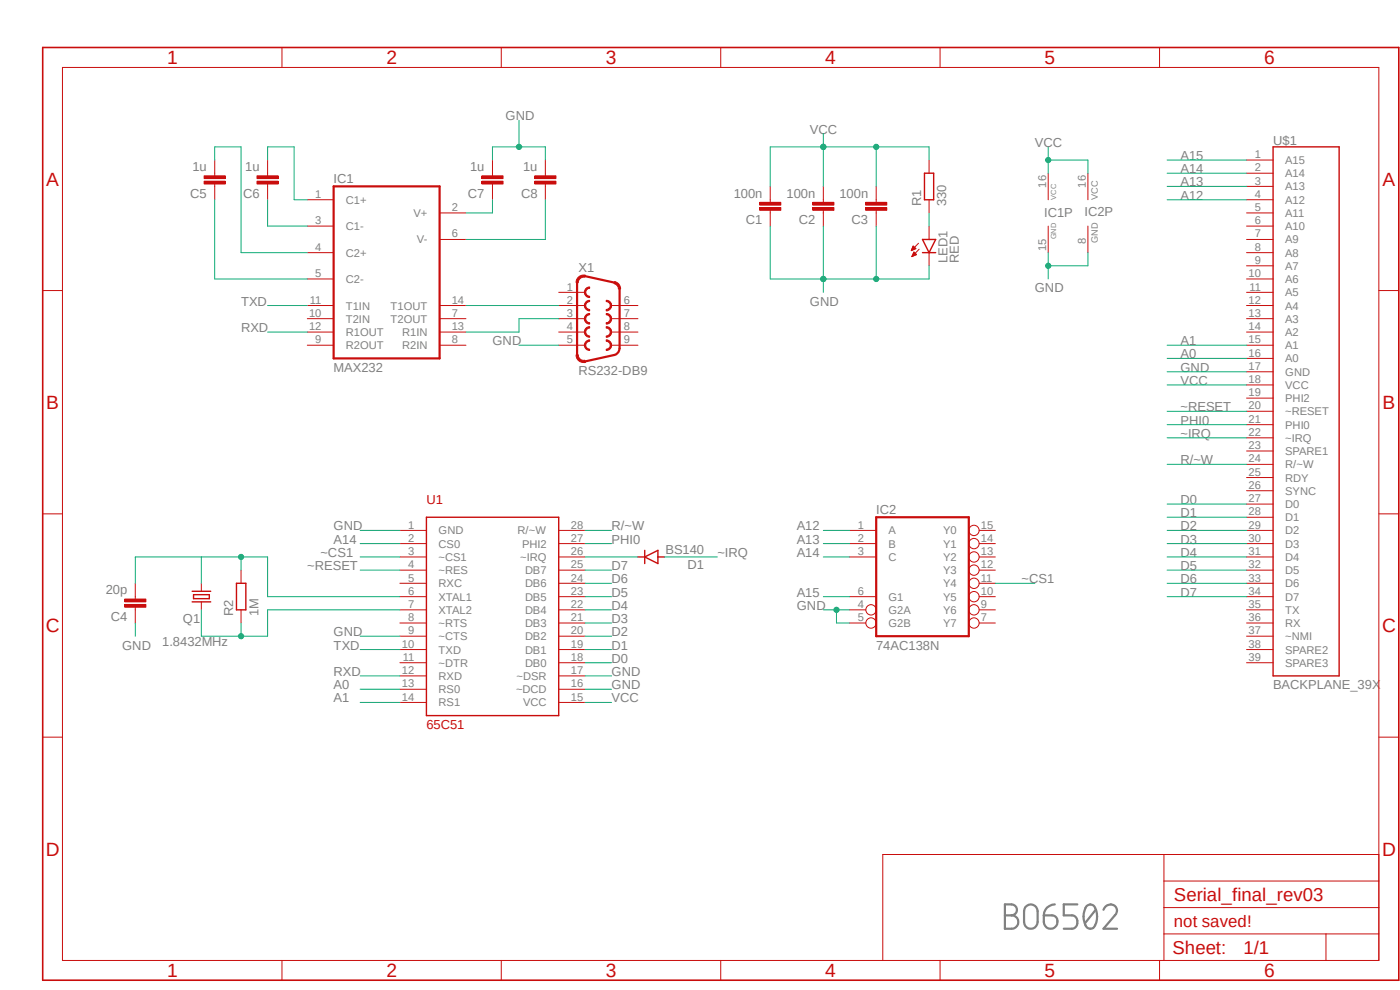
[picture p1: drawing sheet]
<svg xmlns="http://www.w3.org/2000/svg" width="297mm" height="210mm" viewBox="0 0 297 210" stroke-linecap="round" stroke-linejoin="round" font-family="sans-serif">
<path d="M8.4 9.7l288.7 198.9M297.1 9.8l-288.7 198.8" fill="none" stroke="#fff" stroke-width=".21"/>
<path d="M213.2 191.9h1.4a1.16 1.16 0 0 1 1.1 1.1 1.16 1.16 0 0 1-1.1 1.2 1.42 1.42 0 0 1 1.4 1.4 1.42 1.42 0 0 1-1.4 1.4h-1.4zM213.2 194.2h1.4M217.5 192.4a1.46 1.46 0 0 1 1.6-.5 1.46 1.46 0 0 1 1 1.4v2.3a1.44 1.44 0 0 1-1.4 1.4 1.44 1.44 0 0 1-1.4-1.4v-2.3zM221.4 194.2h1.8a1.44 1.44 0 0 1 1.1 1.6 1.44 1.44 0 0 1-1.5 1.2 1.44 1.44 0 0 1-1.4-1.4zM223.8 191.9a2.31 2.31 0 0 0-2.4 2.3M228.6 191.9h-2.9v2.3h1.7a1.44 1.44 0 0 1 1.2 1.4 1.44 1.44 0 0 1-1.2 1.4h-1.7M230.5 192.3a1.23 1.23 0 0 1 1.3-.3 1.23 1.23 0 0 1 .8 1.2 4.1 4.1 0 0 1-.7 3.6 1.24 1.24 0 0 1-1.8-1.1 4.1 4.1 0 0 1 .4-3.4zM232.5 193l-2.3 2.9M234.1 193a1.4 1.4 0 0 1 2-1 1.4 1.4 0 0 1 .4 2.2l-2.4 2.8h2.9" fill="none" stroke="#808080" stroke-width=".47"/>
<g fill="none" stroke="#c90d0c" stroke-width=".21">
<path d="M13.3 14.3h279.2v189.5h-279.2zM59.8 10.1v4.2M106.3 10.1v4.2M152.9 10.1v4.2M199.4 10.1v4.2M246 10.1v4.2M197.1 34v2.7M264.5 34h5.6M264.5 36.7h5.6M264.5 39.5h5.6M174.7 42.4v.5M174.7 44.6v.6"/>
<path d="M193.3 53.1h.1M193.4 53h.3M193.4 52.9h.5M193.5 52.8h.7M193.5 54.4h.1M193.5 52.7h.7M193.5 54.3h.3M193.5 52.6h.6M193.6 52.5h.5M193.6 54.1h.5M193.6 52.4h.3M193.6 54.1h.7"/>
<path d="M193.7 53.9h.7M193.7 52.2l.6 .5-1 .5zM193.7 52.3h.1M193.7 53.8h.6M193.8 53.8h.4M193.8 53.6h.3M193.8 53.6h.2M193.9 53.5l.5 .5-.9 .4zM194.9 51.6l-1.6 1.6M195 52.9l-1.5 1.5M197.1 42.4v2.8M197.1 48v2.8"/>
<path d="M197.1 53.6v2.8M264.5 42.4h5.6M264.5 45.2h5.6M264.5 48h5.6M264.5 50.8h5.6M264.5 53.6h5.6M264.5 56.4h5.6M264.5 59.2h5.6M9.1 61.6h4.2M264.5 62h5.6M264.5 64.8h5.6M264.5 67.6h5.6"/>
<path d="M264.5 70.4h5.6M264.5 73.2h5.6M264.5 76h5.6M264.5 78.9h5.6M292.5 61.6h4.3M264.5 81.7h5.6M264.5 84.5h5.6M264.5 87.2h5.6M264.5 90.1h5.6M264.5 92.9h5.6M264.5 95.7h5.6M264.5 98.5h5.6"/>
<path d="M9.1 109h4.2M264.5 101.3h5.6M264.5 104.1h5.6M264.5 106.9h5.6M264.5 109.7h5.6M264.5 112.5h5.6M264.5 115.3h5.6M264.5 118.2h5.6M292.5 109h4.3M264.5 120.9h5.6M264.5 123.7h5.6M264.5 126.6h5.6"/>
<path d="M264.5 129.4h5.6M264.5 132.2h5.6M264.5 135h5.6M264.5 137.8h5.6M9.1 156.4h4.2M264.5 140.6h5.6M292.5 156.4h4.3M246.9 198.1h45.6M246.9 181.3v22.5M246.9 192.5h45.6M246.9 186.9h45.6M281.3 198.1v5.7"/>
<path d="M292.5 181.3h-105.2v22.5M59.8 203.8v4.1M106.3 203.8v4.1M152.9 203.8v4.1M199.4 203.8v4.1M246 203.8v4.1"/>
</g>
<path d="M9.1 10.1h287.7v197.8h-287.7z" fill="none" stroke="#c90d0c" stroke-width=".34"/>
<path d="M196.1 36.7h2v5.7h-2zM270.1 31.2h14v112.2h-14zM195.7 50.8h2.8l-1.4 2.8zM195.7 53.6h2.8" fill="none" stroke="#c90d0c" stroke-width=".3"/>
<path d="M172.4 42.9h4.5v.6h-4.5z" fill-rule="evenodd" fill="#c90d0c"/>
<path d="M172.4 42.9h4.5v.6h-4.5z" fill="none" stroke="#c90d0c" stroke-width=".21"/>
<path d="M172.4 44h4.5v.6h-4.5z" fill-rule="evenodd" fill="#c90d0c"/>
<path d="M174.7 39.5v2.9M163.4 42.4v.5M163.4 44.6v.6M172.4 44h4.5v.6h-4.5zM174.7 45.2v2.8" fill="none" stroke="#c90d0c" stroke-width=".21"/>
<path d="M161.2 42.9h4.5v.6h-4.5z" fill-rule="evenodd" fill="#c90d0c"/>
<path d="M161.2 42.9h4.5v.6h-4.5z" fill="none" stroke="#c90d0c" stroke-width=".21"/>
<path d="M161.2 44h4.5v.6h-4.5z" fill-rule="evenodd" fill="#c90d0c"/>
<g fill="none" stroke="#c90d0c" stroke-width=".21">
<path d="M163.4 39.5v2.9M222.4 36.7v5.7M65.2 42.4h5.6M65.2 48h5.6M65.2 53.6h5.6M65.2 59.2h5.6M93.3 45.2h5.5M93.3 50.8h5.5M161.2 44h4.5v.6h-4.5zM163.4 45.2v2.8M222.4 48v5.6M65.2 64.8h5.6"/>
<path d="M65.2 67.6h5.6M65.2 70.4h5.6M65.2 73.2h5.6M93.3 64.8h5.5M93.3 67.6h5.5M93.3 70.4h5.5M93.3 73.2h5.5M84.8 112.5h5.7M84.8 115.3h5.7M84.8 118.2h5.7M118.5 112.5h5.6M118.5 115.3h5.6"/>
<path d="M118.5 118.2h5.6M84.8 120.9h5.7M84.8 123.7h5.7M84.8 126.6h5.7M84.8 129.4h5.7M84.8 132.2h5.7M84.8 135h5.7M84.8 137.8h5.7M118.5 120.9h5.6M118.5 123.7h5.6M118.5 126.6h5.6M118.5 129.4h5.6"/>
<path d="M118.5 132.2h5.6M118.5 135h5.6M118.5 137.8h5.6M84.8 140.6h5.7M84.8 143.4h5.7M84.8 146.2h5.7M84.8 149h5.7M118.5 140.6h5.6M118.5 143.4h5.6M118.5 146.2h5.6M118.5 149h5.6"/>
</g>
<path d="M90.5 109.7h28v42.1h-28zM135.3 118.2h1.5M136.8 118.2l2.8-1.4v2.7zM136.8 116.8v2.7M139.6 118.2h1.4" fill="none" stroke="#c90d0c" stroke-width=".3"/>
<path d="M70.8 39.5h22.5v36.5h-22.5z" fill="none" stroke="#c90d0c" stroke-width=".47"/>
<path d="M124.2 64.1l.7-.4h.2v.3a.85 .85 0 0 0-.9 .8 .85 .85 0 0 0 .9 .9v.3a1.14 1.14 0 0 1-1-.7 1.14 1.14 0 0 1 .1-1.2z" fill-rule="evenodd" fill="#c90d0c"/>
<path d="M124.2 64.1l.7-.4h.2v.3a.85 .85 0 0 0-.9 .8 .85 .85 0 0 0 .9 .9v.3a1.14 1.14 0 0 1-1-.7 1.14 1.14 0 0 1 .1-1.2z" fill="none" stroke="#c90d0c" stroke-width=".21"/>
<path d="M128.6 63.7a1.12 1.12 0 0 1 1.2 1.1 1.12 1.12 0 0 1-1.2 1.2v-.3a.85 .85 0 0 0 .9-.9 .85 .85 0 0 0-.9-.8z" fill-rule="evenodd" fill="#c90d0c"/>
<path d="M128.6 63.7a1.12 1.12 0 0 1 1.2 1.1 1.12 1.12 0 0 1-1.2 1.2v-.3a.85 .85 0 0 0 .9-.9 .85 .85 0 0 0-.9-.8z" fill="none" stroke="#c90d0c" stroke-width=".21"/>
<path d="M124.2 61.3l.7-.4h.2v.3a.85 .85 0 0 0-.9 .8 .85 .85 0 0 0 .9 .9v.2a1.12 1.12 0 0 1-1-.6 1.12 1.12 0 0 1 .1-1.2z" fill-rule="evenodd" fill="#c90d0c"/>
<path d="M124.2 61.3l.7-.4h.2v.3a.85 .85 0 0 0-.9 .8 .85 .85 0 0 0 .9 .9v.2a1.12 1.12 0 0 1-1-.6 1.12 1.12 0 0 1 .1-1.2z" fill="none" stroke="#c90d0c" stroke-width=".21"/>
<path d="M128.6 69.3a1.12 1.12 0 0 1 1.2 1.1 1.12 1.12 0 0 1-1.2 1.1v-.2a.85 .85 0 0 0 .9-.9 .85 .85 0 0 0-.9-.8z" fill-rule="evenodd" fill="#c90d0c"/>
<path d="M128.6 69.3a1.12 1.12 0 0 1 1.2 1.1 1.12 1.12 0 0 1-1.2 1.1v-.2a.85 .85 0 0 0 .9-.9 .85 .85 0 0 0-.9-.8z" fill="none" stroke="#c90d0c" stroke-width=".21"/>
<path d="M124.2 66.9l.7-.4h.2v.3a.85 .85 0 0 0-.9 .8 .85 .85 0 0 0 .9 .9v.2a1.12 1.12 0 0 1-1-.6 1.12 1.12 0 0 1 .1-1.2z" fill-rule="evenodd" fill="#c90d0c"/>
<path d="M124.2 66.9l.7-.4h.2v.3a.85 .85 0 0 0-.9 .8 .85 .85 0 0 0 .9 .9v.2a1.12 1.12 0 0 1-1-.6 1.12 1.12 0 0 1 .1-1.2z" fill="none" stroke="#c90d0c" stroke-width=".21"/>
<path d="M128.6 66.5a1.12 1.12 0 0 1 1.2 1.1 1.12 1.12 0 0 1-1.2 1.1v-.2a.85 .85 0 0 0 .9-.9 .85 .85 0 0 0-.9-.8z" fill-rule="evenodd" fill="#c90d0c"/>
<path d="M128.6 66.5a1.12 1.12 0 0 1 1.2 1.1 1.12 1.12 0 0 1-1.2 1.1v-.2a.85 .85 0 0 0 .9-.9 .85 .85 0 0 0-.9-.8z" fill="none" stroke="#c90d0c" stroke-width=".21"/>
<path d="M124.2 69.7l.7-.4h.2v.3a.85 .85 0 0 0-.9 .8 .85 .85 0 0 0 .9 .9v.2a1.12 1.12 0 0 1-1-.6 1.12 1.12 0 0 1 .1-1.2z" fill-rule="evenodd" fill="#c90d0c"/>
<path d="M124.2 69.7l.7-.4h.2v.3a.85 .85 0 0 0-.9 .8 .85 .85 0 0 0 .9 .9v.2a1.12 1.12 0 0 1-1-.6 1.12 1.12 0 0 1 .1-1.2z" fill="none" stroke="#c90d0c" stroke-width=".21"/>
<path d="M128.6 72.1a1.12 1.12 0 0 1 1.2 1.1 1.12 1.12 0 0 1-1.2 1.1v-.2a.85 .85 0 0 0 .9-.9 .85 .85 0 0 0-.9-.8z" fill-rule="evenodd" fill="#c90d0c"/>
<path d="M128.6 72.1a1.12 1.12 0 0 1 1.2 1.1 1.12 1.12 0 0 1-1.2 1.1v-.2a.85 .85 0 0 0 .9-.9 .85 .85 0 0 0-.9-.8z" fill="none" stroke="#c90d0c" stroke-width=".21"/>
<path d="M124.2 72.5l.7-.4h.2v.3a.85 .85 0 0 0-.9 .8 .85 .85 0 0 0 .9 .9v.2a1.1 1.1 0 0 1-1-.6 1.1 1.1 0 0 1 .1-1.2z" fill-rule="evenodd" fill="#c90d0c"/>
<path d="M124.2 72.5l.7-.4h.2v.3a.85 .85 0 0 0-.9 .8 .85 .85 0 0 0 .9 .9v.2a1.1 1.1 0 0 1-1-.6 1.1 1.1 0 0 1 .1-1.2z" fill="none" stroke="#c90d0c" stroke-width=".21"/>
<path d="M122.6 58.8a1.7 1.7 0 0 1 1.6-.4l-.1 .4a1.17 1.17 0 0 0-1.4 1.1h-.5l.1-.6z" fill-rule="evenodd" fill="#c90d0c"/>
<path d="M122.6 58.8a1.7 1.7 0 0 1 1.6-.4l-.1 .4a1.17 1.17 0 0 0-1.4 1.1h-.5l.1-.6z" fill="none" stroke="#c90d0c" stroke-width=".21"/>
<path d="M124.2 58.6l6.1 1.3" fill="none" stroke="#c90d0c" stroke-width=".47"/>
<path d="M130.4 59.7a1.54 1.54 0 0 1 1.3 1.6h-.5a1.18 1.18 0 0 0-.9-1.1z" fill-rule="evenodd" fill="#c90d0c"/>
<path d="M130.4 59.7a1.54 1.54 0 0 1 1.3 1.6h-.5a1.18 1.18 0 0 0-.9-1.1z" fill="none" stroke="#c90d0c" stroke-width=".21"/>
<path d="M122.4 59.9v15.4M131.4 61.3v12.6a1.48 1.48 0 0 1-1.1 1.4l-6.1 1.4" fill="none" stroke="#c90d0c" stroke-width=".47"/>
<path d="M122.2 75.3h.5a1.13 1.13 0 0 0 1.4 1.1l.1 .5a1.61 1.61 0 0 1-2-1.6z" fill-rule="evenodd" fill="#c90d0c"/>
<path d="M56.8 36.7v.6M56.8 39v.5M118.5 62h5.6M118.5 64.8h5.6M118.5 67.6h5.6M118.5 70.4h5.6M118.5 73.2h5.6M122.2 75.3h.5a1.13 1.13 0 0 0 1.4 1.1l.1 .5a1.61 1.61 0 0 1-2-1.6zM129.8 64.8h5.5M129.8 67.6h5.5M129.8 70.4h5.5M129.8 73.2h5.5" fill="none" stroke="#c90d0c" stroke-width=".21"/>
<path d="M54.5 37.3h4.5v.6h-4.5z" fill-rule="evenodd" fill="#c90d0c"/>
<path d="M54.5 37.3h4.5v.6h-4.5z" fill="none" stroke="#c90d0c" stroke-width=".21"/>
<path d="M54.5 38.4h4.5v.6h-4.5z" fill-rule="evenodd" fill="#c90d0c"/>
<path d="M45.6 36.7v.6M45.6 39v.5M54.5 38.4h4.5v.6h-4.5zM56.8 34v2.7M56.8 39.5v2.9" fill="none" stroke="#c90d0c" stroke-width=".21"/>
<path d="M43.3 37.3h4.5v.6h-4.5z" fill-rule="evenodd" fill="#c90d0c"/>
<path d="M43.3 37.3h4.5v.6h-4.5z" fill="none" stroke="#c90d0c" stroke-width=".21"/>
<path d="M43.3 38.4h4.5v.6h-4.5z" fill-rule="evenodd" fill="#c90d0c"/>
<path d="M43.3 38.4h4.5v.6h-4.5zM45.6 34v2.7M45.6 39.5v2.9M104.5 36.7v.6M104.5 39v.5" fill="none" stroke="#c90d0c" stroke-width=".21"/>
<path d="M102.2 37.3h4.5v.6h-4.5z" fill-rule="evenodd" fill="#c90d0c"/>
<path d="M102.2 37.3h4.5v.6h-4.5z" fill="none" stroke="#c90d0c" stroke-width=".21"/>
<path d="M102.2 38.4h4.5v.6h-4.5z" fill-rule="evenodd" fill="#c90d0c"/>
<path d="M102.2 38.4h4.5v.6h-4.5zM104.5 34v2.7M104.5 39.5v2.9M115.7 36.7v.6M115.7 39v.5" fill="none" stroke="#c90d0c" stroke-width=".21"/>
<path d="M113.5 37.3h4.4v.6h-4.4z" fill-rule="evenodd" fill="#c90d0c"/>
<path d="M113.5 37.3h4.4v.6h-4.4z" fill="none" stroke="#c90d0c" stroke-width=".21"/>
<path d="M113.5 38.4h4.4v.6h-4.4z" fill-rule="evenodd" fill="#c90d0c"/>
<path d="M113.5 38.4h4.4v.6h-4.4zM115.7 34v2.7M115.7 39.5v2.9M28.7 126.6v.5M28.7 128.8v.6M42.7 123.7v1.7M42.7 127.7v1.7M51.1 120.9v2.8M51.1 129.4v2.8" fill="none" stroke="#c90d0c" stroke-width=".21"/>
<path d="M40.8 125.4h3.9M40.8 127.7h3.9M41.1 126.2h3.3v.8h-3.3zM50.2 123.7h2v5.7h-2z" fill="none" stroke="#c90d0c" stroke-width=".3"/>
<path d="M26.5 127.1h4.4v.6h-4.4z" fill-rule="evenodd" fill="#c90d0c"/>
<path d="M26.5 127.1h4.4v.6h-4.4z" fill="none" stroke="#c90d0c" stroke-width=".21"/>
<path d="M26.5 128.2h4.4v.6h-4.4z" fill-rule="evenodd" fill="#c90d0c"/>
<g fill="none" stroke="#c90d0c" stroke-width=".21">
<path d="M230.8 36.7v5.7M185.9 42.4v.5M185.9 44.6v.6M230.8 48v5.6M180.3 112.5h5.6M180.3 115.3h5.6M180.3 118.2h5.6M207.7 112.5h3.5M207.7 115.3h3.5M207.7 118.2h3.5M26.5 128.2h4.4v.6h-4.4zM28.7 123.7v2.9"/>
<path d="M28.7 129.4v2.8M180.3 129.4h3.4M180.3 132.2h3.4M180.3 126.6h5.6M207.7 129.4h3.5M207.7 132.2h3.5M207.7 126.6h3.5M207.7 123.7h3.5M207.7 120.9h3.5"/>
<circle cx="206.6" cy="115.3" r="1.1"/>
<circle cx="206.6" cy="112.5" r="1.1"/>
<circle cx="206.6" cy="118.2" r="1.1"/>
<circle cx="184.8" cy="132.2" r="1.1"/>
<circle cx="184.8" cy="129.4" r="1.1"/>
<circle cx="206.6" cy="123.7" r="1.1"/>
<circle cx="206.6" cy="126.6" r="1.1"/>
<circle cx="206.6" cy="132.2" r="1.1"/>
<circle cx="206.6" cy="129.4" r="1.1"/>
<circle cx="206.6" cy="120.9" r="1.1"/>
</g>
<path d="M185.9 109.7h19.6v25.3h-19.6z" fill="none" stroke="#c90d0c" stroke-width=".47"/>
<path d="M183.6 42.9h4.5v.6h-4.5z" fill-rule="evenodd" fill="#c90d0c"/>
<path d="M183.6 42.9h4.5v.6h-4.5z" fill="none" stroke="#c90d0c" stroke-width=".21"/>
<path d="M183.6 44h4.5v.6h-4.5z" fill-rule="evenodd" fill="#c90d0c"/>
<path d="M185.9 39.5v2.9M183.6 44h4.5v.6h-4.5zM185.9 45.2v2.8" fill="none" stroke="#c90d0c" stroke-width=".21"/>
<g fill="none" stroke="#0dab76" stroke-width=".21">
<path d="M174.7 59.2v2.8M197.1 56.4v2.8M247.6 78.9h16.9M247.6 106.9h16.9M247.6 109.7h16.9M247.6 112.5h16.9M247.6 115.3h16.9M247.6 118.2h16.9M124.1 137.8h5.7M124.1 135h5.7M124.1 132.2h5.7M124.1 129.4h5.7"/>
<path d="M124.1 120.9h5.7M124.1 126.6h5.7M124.1 123.7h5.7M247.6 120.9h16.9M247.6 126.6h16.9M247.6 123.7h16.9M124.1 140.6h5.7"/>
</g>
<circle cx="174.7" cy="59.2" r=".55" fill="#0dab76"/>
<g fill="none" stroke="#0dab76" stroke-width=".21">
<path d="M163.4 48v11.2h33.7M174.7 48v11.2"/>
<circle cx="174.7" cy="59.2" r=".55"/>
</g>
<circle cx="174.7" cy="59.2" r=".55" fill="#0dab76"/>
<g fill="none" stroke="#0dab76" stroke-width=".21">
<path d="M185.9 48v11.2"/>
<circle cx="174.7" cy="59.2" r=".55"/>
</g>
<circle cx="185.9" cy="59.2" r=".55" fill="#0dab76"/>
<g fill="none" stroke="#0dab76" stroke-width=".21">
<path d="M222.4 53.6v5.6M230.8 53.6v2.8h-8.4"/>
<circle cx="185.9" cy="59.2" r=".55"/>
</g>
<circle cx="222.4" cy="56.4" r=".55" fill="#0dab76"/>
<g fill="none" stroke="#0dab76" stroke-width=".21">
<path d="M104.5 34v-2.8h11.2v2.8M110.1 25.5v5.7M76.4 112.5h8.4"/>
<circle cx="222.4" cy="56.4" r=".55"/>
</g>
<circle cx="110.1" cy="31.2" r=".55" fill="#0dab76"/>
<g fill="none" stroke="#0dab76" stroke-width=".21">
<path d="M110.1 73.2h8.4M28.7 132.2v2.8M174.7 129.4h5.6M177.5 129.4v2.8h2.8"/>
<circle cx="110.1" cy="31.2" r=".55"/>
</g>
<circle cx="177.5" cy="129.4" r=".55" fill="#0dab76"/>
<g fill="none" stroke="#0dab76" stroke-width=".21">
<path d="M174.7 28.3v2.9M197.1 31.2v2.8M247.6 81.7h16.9M76.4 135h8.4M124.1 143.4h5.7M124.1 146.2h5.7"/>
<circle cx="177.5" cy="129.4" r=".55"/>
</g>
<circle cx="174.7" cy="31.2" r=".55" fill="#0dab76"/>
<g fill="none" stroke="#0dab76" stroke-width=".21">
<path d="M163.4 31.2h33.7M174.7 31.2v8.3"/>
<circle cx="174.7" cy="31.2" r=".55"/>
</g>
<circle cx="174.7" cy="31.2" r=".55" fill="#0dab76"/>
<g fill="none" stroke="#0dab76" stroke-width=".21">
<path d="M163.4 31.2v8.3M185.9 31.2v8.3"/>
<circle cx="174.7" cy="31.2" r=".55"/>
</g>
<circle cx="185.9" cy="31.2" r=".55" fill="#0dab76"/>
<g fill="none" stroke="#0dab76" stroke-width=".21">
<path d="M222.4 31.2v5.5M222.4 34h8.4v2.7"/>
<circle cx="185.9" cy="31.2" r=".55"/>
</g>
<circle cx="222.4" cy="34" r=".55" fill="#0dab76"/>
<g fill="none" stroke="#0dab76" stroke-width=".21">
<path d="M45.6 34v-2.8h5.5v22.4h14.1M56.8 34v-2.8h5.6v11.2h2.8M45.6 42.4v16.8h19.6M56.8 42.4v5.6h8.4M104.5 42.4v2.8h-5.7M115.7 42.4v8.4h-16.9M197.1 45.2v2.8M56.8 64.8h8.4M56.8 70.4h8.4M98.8 64.8h19.7M118.5 67.6h-8.4v2.8h-11.3M247.6 90.1h16.9"/>
<path d="M247.6 98.5h16.9M247.6 87.2h16.9M247.6 92.9h16.9M51.1 118.2v2.7M124.1 115.3h5.7M124.1 112.5h5.7M124.1 118.2h11.2M141 118.2h11.2M42.7 123.7v-5.5h14.1v8.4h28M76.4 120.9h8.4M76.4 137.8h8.4M76.4 143.4h8.4"/>
<path d="M124.1 149h5.7"/>
<circle cx="222.4" cy="34" r=".55"/>
</g>
<circle cx="51.1" cy="118.2" r=".55" fill="#0dab76"/>
<g fill="none" stroke="#0dab76" stroke-width=".21">
<path d="M42.7 118.2h-14v5.5M42.7 129.4v5.6h14.1M51.1 132.2v2.8"/>
<circle cx="51.1" cy="118.2" r=".55"/>
</g>
<circle cx="51.1" cy="135" r=".55" fill="#0dab76"/>
<g fill="none" stroke="#0dab76" stroke-width=".21">
<path d="M247.6 34h16.9M247.6 36.7h16.9M247.6 39.5h16.9M247.6 42.4h16.9M247.6 76h16.9M247.6 73.2h16.9M76.4 118.2h8.4M76.4 115.3h8.4M174.7 118.2h5.6M174.7 115.3h5.6M174.7 112.5h5.6M84.8 129.4h-28v5.6"/>
<path d="M174.7 126.6h5.6M211.2 123.7h8.3M76.4 146.2h8.4M76.4 149h8.4"/>
<circle cx="51.1" cy="135" r=".55"/>
</g>
<g font-size="4.1" fill="#c90d0c">
<text x="35.4" y="13.6">1</text>
<text x="82" y="13.6">2</text>
<text x="128.5" y="13.6">3</text>
<text x="175.1" y="13.6">4</text>
<text x="221.6" y="13.6">5</text>
<text x="268.2" y="13.6">6</text>
<text x="9.8" y="39.4">A</text>
<text x="293.3" y="39.4">A</text>
<text x="9.8" y="86.8">B</text>
<text x="293.3" y="86.8">B</text>
<text x="9.7" y="134.2">C</text>
<text x="293.2" y="134.2">C</text>
<text x="9.7" y="181.5">D</text>
<text x="293.2" y="181.5">D</text>
<text x="35.4" y="207.3">1</text>
<text x="82" y="207.3">2</text>
<text x="128.5" y="207.3">3</text>
<text x="175.1" y="207.3">4</text>
<text x="221.6" y="207.3">5</text>
<text x="268.2" y="207.3">6</text>
</g>
<g font-size="3.9" fill="#c90d0c">
<text x="249" y="191.1">Serial_final_rev03</text>
<text x="248.7" y="202.5">Sheet:</text>
<text x="263.8" y="202.4">1/1</text>
</g>
<text font-size="3.6" fill="#c90d0c" x="249" y="196.7">not saved!</text>
<g font-size="2.8" fill="#808080">
<text x="107.3" y="25.5">GND</text>
<text x="171.8" y="28.3">VCC</text>
<text x="219.5" y="31.2">VCC</text>
<text x="250.4" y="34">A15</text>
<text x="270.1" y="30.9">U$1</text>
<text x="40.3" y="41.9">C5</text>
<text x="40.8" y="36.3">1u</text>
<text x="51.6" y="41.9">C6</text>
<text x="52" y="36.3">1u</text>
<text x="70.8" y="38.9">IC1</text>
<text x="99.3" y="41.9">C7</text>
<text x="99.7" y="36.3">1u</text>
<text x="110.5" y="41.9">C8</text>
<text x="111" y="36.3">1u</text>
<text x="155.7" y="41.9">100n</text>
<text x="166.9" y="41.9">100n</text>
<text x="178.1" y="41.9">100n</text>
<text x="250.4" y="36.7">A14</text>
<text x="250.4" y="39.5">A13</text>
<text x="158.2" y="47.5">C1</text>
<text x="169.5" y="47.5">C2</text>
<text x="180.7" y="47.5">C3</text>
<text x="195.5" y="43.8" transform="rotate(-90 195.5 43.8)">R1</text>
<text x="200.7" y="43.8" transform="rotate(-90 200.7 43.8)">330</text>
<text x="221.5" y="46">IC1P</text>
<text x="230.1" y="45.9">IC2P</text>
<text x="250.4" y="42.4">A12</text>
<text x="122.7" y="57.8">X1</text>
<text x="201" y="55.8" transform="rotate(-90 201 55.8)">LED1</text>
<text x="203.4" y="55.8" transform="rotate(-90 203.4 55.8)">RED</text>
<text x="51.1" y="64.8">TXD</text>
<text x="171.8" y="64.8">GND</text>
<text x="219.5" y="62">GND</text>
<text x="51.1" y="70.4">RXD</text>
<text x="104.5" y="73.2">GND</text>
<text x="250.4" y="76">A0</text>
<text x="250.4" y="73.2">A1</text>
<text x="70.8" y="78.9">MAX232</text>
<text x="122.7" y="79.5">RS232-DB9</text>
<text x="250.4" y="78.9">GND</text>
<text x="250.4" y="81.7">VCC</text>
<text x="250.4" y="87.2">~RESET</text>
<text x="250.4" y="90.1">PHI0</text>
<text x="250.4" y="92.9">~IRQ</text>
<text x="250.4" y="98.5">R/~W</text>
<text x="250.4" y="106.9">D0</text>
<text x="70.8" y="112.5">GND</text>
<text x="129.8" y="112.5">R/~W</text>
<text x="169" y="112.5">A12</text>
<text x="185.9" y="109">IC2</text>
<text x="250.4" y="109.7">D1</text>
<text x="250.4" y="112.5">D2</text>
<text x="68" y="118.2">~CS1</text>
<text x="70.8" y="115.3">A14</text>
<text x="129.8" y="115.3">PHI0</text>
<text x="141.2" y="117.5">BS140</text>
<text x="152.2" y="118.2">~IRQ</text>
<text x="169" y="118.2">A14</text>
<text x="169" y="115.3">A13</text>
<text x="250.4" y="115.3">D3</text>
<text x="250.4" y="118.2">D4</text>
<text x="65.2" y="120.9">~RESET</text>
<text x="129.8" y="123.7">D6</text>
<text x="129.8" y="120.9">D7</text>
<text x="145.9" y="120.6">D1</text>
<text x="216.7" y="123.7">~CS1</text>
<text x="250.4" y="120.9">D5</text>
<text x="250.4" y="123.7">D6</text>
<text x="22.4" y="126.1">20p</text>
<text x="23.5" y="131.7">C4</text>
<text x="49.5" y="130.8" transform="rotate(-90 49.5 130.8)">R2</text>
<text x="54.8" y="130.8" transform="rotate(-90 54.8 130.8)">1M</text>
<text x="129.8" y="129.4">D4</text>
<text x="129.8" y="126.6">D5</text>
<text x="169" y="129.4">GND</text>
<text x="169" y="126.6">A15</text>
<text x="250.4" y="126.6">D7</text>
<text x="25.9" y="137.8">GND</text>
<text x="34.4" y="136.9">1.8432MHz</text>
<text x="38.8" y="132.2">Q1</text>
<text x="70.8" y="135">GND</text>
<text x="70.8" y="137.8">TXD</text>
<text x="129.8" y="137.8">D1</text>
<text x="129.8" y="135">D2</text>
<text x="129.8" y="132.2">D3</text>
<text x="185.9" y="137.8">74AC138N</text>
<text x="70.8" y="143.4">RXD</text>
<text x="129.8" y="140.6">D0</text>
<text x="129.8" y="143.4">GND</text>
<text x="70.8" y="146.2">A0</text>
<text x="70.8" y="149">A1</text>
<text x="129.8" y="146.2">GND</text>
<text x="129.8" y="149">VCC</text>
<text x="270.1" y="146.2">BACKPLANE_39X</text>
</g>
<g font-size="2.8" fill="#c90d0c">
<text x="90.5" y="106.9">U1</text>
<text x="90.5" y="154.6">65C51</text>
</g>
<g font-size="2.4" fill="#808080">
<text x="266.2" y="33.6">1</text>
<text x="272.7" y="34.8">A15</text>
<text x="66.9" y="42">1</text>
<text x="222" y="39.8" transform="rotate(-90 222 39.8)">16</text>
<text x="230.4" y="39.8" transform="rotate(-90 230.4 39.8)">16</text>
<text x="266.2" y="36.4">2</text>
<text x="266.2" y="39.2">3</text>
<text x="266.2" y="42">4</text>
<text x="272.7" y="37.6">A14</text>
<text x="272.7" y="40.4">A13</text>
<text x="66.9" y="47.6">3</text>
<text x="73.4" y="43.2">C1+</text>
<text x="87.7" y="46">V+</text>
<text x="95.8" y="44.8">2</text>
<text x="266.2" y="44.8">5</text>
<text x="266.2" y="47.6">6</text>
<text x="272.7" y="43.2">A12</text>
<text x="272.7" y="46">A11</text>
<text x="66.9" y="53.2">4</text>
<text x="73.4" y="48.8">C1-</text>
<text x="88.4" y="51.6">V-</text>
<text x="95.8" y="50.4">6</text>
<text x="222" y="53.2" transform="rotate(-90 222 53.2)">15</text>
<text x="230.4" y="51.9" transform="rotate(-90 230.4 51.9)">8</text>
<text x="266.2" y="50.4">7</text>
<text x="266.2" y="53.2">8</text>
<text x="272.7" y="48.8">A10</text>
<text x="272.7" y="51.6">A9</text>
<text x="66.9" y="58.8">5</text>
<text x="73.4" y="54.4">C2+</text>
<text x="264.9" y="58.8">10</text>
<text x="266.2" y="56">9</text>
<text x="272.7" y="54.4">A8</text>
<text x="272.7" y="57.2">A7</text>
<text x="65.7" y="64.4">11</text>
<text x="73.4" y="60">C2-</text>
<text x="73.4" y="65.7">T1IN</text>
<text x="82.8" y="65.7">T1OUT</text>
<text x="95.8" y="64.4">14</text>
<text x="120.2" y="61.6">1</text>
<text x="120.2" y="64.4">2</text>
<text x="132.3" y="64.4">6</text>
<text x="264.9" y="64.4">12</text>
<text x="265.1" y="61.6">11</text>
<text x="272.7" y="60">A6</text>
<text x="272.7" y="62.9">A5</text>
<text x="272.7" y="65.7">A4</text>
<text x="65.6" y="67.2">10</text>
<text x="65.6" y="70">12</text>
<text x="73.4" y="68.5">T2IN</text>
<text x="73.4" y="71.3">R1OUT</text>
<text x="82.8" y="68.5">T2OUT</text>
<text x="85.3" y="71.3">R1IN</text>
<text x="95.8" y="67.2">7</text>
<text x="95.8" y="70">13</text>
<text x="120.2" y="67.2">3</text>
<text x="120.2" y="70">4</text>
<text x="132.3" y="67.2">7</text>
<text x="132.3" y="70">8</text>
<text x="264.9" y="67.2">13</text>
<text x="264.9" y="70">14</text>
<text x="272.7" y="68.5">A3</text>
<text x="272.7" y="71.3">A2</text>
<text x="66.9" y="72.9">9</text>
<text x="73.4" y="74.1">R2OUT</text>
<text x="85.3" y="74.1">R2IN</text>
<text x="95.8" y="72.9">8</text>
<text x="120.2" y="72.9">5</text>
<text x="132.3" y="72.9">9</text>
<text x="264.9" y="72.9">15</text>
<text x="264.9" y="75.7">16</text>
<text x="272.7" y="74.1">A1</text>
<text x="272.7" y="76.9">A0</text>
<text x="264.9" y="78.4">17</text>
<text x="264.9" y="81.3">18</text>
<text x="272.7" y="79.7">GND</text>
<text x="272.7" y="82.5">VCC</text>
<text x="264.9" y="84.1">19</text>
<text x="264.9" y="86.9">20</text>
<text x="264.9" y="89.7">21</text>
<text x="272.7" y="85.3">PHI2</text>
<text x="272.7" y="88.1">~RESET</text>
<text x="264.9" y="92.5">22</text>
<text x="264.9" y="95.3">23</text>
<text x="272.7" y="90.9">PHI0</text>
<text x="272.7" y="93.7">~IRQ</text>
<text x="264.9" y="98.1">24</text>
<text x="264.9" y="100.9">25</text>
<text x="272.7" y="96.5">SPARE1</text>
<text x="272.7" y="99.4">R/~W</text>
<text x="264.9" y="103.7">26</text>
<text x="264.9" y="106.5">27</text>
<text x="272.7" y="102.2">RDY</text>
<text x="272.7" y="104.9">SYNC</text>
<text x="272.7" y="107.7">D0</text>
<text x="86.6" y="112.1">1</text>
<text x="93" y="113.4">GND</text>
<text x="109.8" y="113.4">R/~W</text>
<text x="121.1" y="112.1">28</text>
<text x="182" y="112.1">1</text>
<text x="188.5" y="113.4">A</text>
<text x="200.1" y="113.4">Y0</text>
<text x="208.1" y="112.1">15</text>
<text x="264.9" y="109.3">28</text>
<text x="264.9" y="112.1">29</text>
<text x="272.7" y="110.6">D1</text>
<text x="272.7" y="113.4">D2</text>
<text x="86.6" y="114.9">2</text>
<text x="86.6" y="117.7">3</text>
<text x="93" y="116.2">CS0</text>
<text x="93" y="119">~CS1</text>
<text x="110.4" y="119">~IRQ</text>
<text x="110.7" y="116.2">PHI2</text>
<text x="121.1" y="117.7">26</text>
<text x="121.1" y="114.9">27</text>
<text x="182" y="114.9">2</text>
<text x="182" y="117.7">3</text>
<text x="188.5" y="116.2">B</text>
<text x="188.5" y="119">C</text>
<text x="200.1" y="119">Y2</text>
<text x="200.1" y="116.2">Y1</text>
<text x="208.1" y="117.7">13</text>
<text x="208.1" y="114.9">14</text>
<text x="264.9" y="114.9">30</text>
<text x="264.9" y="117.7">31</text>
<text x="272.7" y="116.2">D3</text>
<text x="272.7" y="119">D4</text>
<text x="86.6" y="120.6">4</text>
<text x="86.6" y="123.4">5</text>
<text x="93" y="121.8">~RES</text>
<text x="93" y="124.6">RXC</text>
<text x="111.4" y="124.6">DB6</text>
<text x="111.4" y="121.8">DB7</text>
<text x="121.1" y="123.4">24</text>
<text x="121.1" y="120.6">25</text>
<text x="200.1" y="124.6">Y4</text>
<text x="200.1" y="121.8">Y3</text>
<text x="208.1" y="123.4">11</text>
<text x="208.1" y="120.6">12</text>
<text x="264.9" y="120.6">32</text>
<text x="264.9" y="123.4">33</text>
<text x="272.7" y="121.8">D5</text>
<text x="272.7" y="124.6">D6</text>
<text x="86.6" y="126.2">6</text>
<text x="86.6" y="129">7</text>
<text x="86.6" y="131.8">8</text>
<text x="93" y="127.4">XTAL1</text>
<text x="93" y="130.2">XTAL2</text>
<text x="111.4" y="130.2">DB4</text>
<text x="111.4" y="127.4">DB5</text>
<text x="121.1" y="131.8">21</text>
<text x="121.1" y="129">22</text>
<text x="121.1" y="126.2">23</text>
<text x="182" y="129">4</text>
<text x="182" y="131.8">5</text>
<text x="182" y="126.2">6</text>
<text x="188.5" y="130.2">G2A</text>
<text x="188.5" y="127.4">G1</text>
<text x="200.1" y="130.2">Y6</text>
<text x="200.1" y="127.4">Y5</text>
<text x="208.1" y="131.8">7</text>
<text x="208.1" y="129">9</text>
<text x="208.1" y="126.2">10</text>
<text x="264.9" y="126.2">34</text>
<text x="264.9" y="129">35</text>
<text x="264.9" y="131.8">36</text>
<text x="272.7" y="127.4">D7</text>
<text x="272.7" y="130.2">TX</text>
<text x="85.3" y="137.4">10</text>
<text x="86.6" y="134.6">9</text>
<text x="93" y="133">~RTS</text>
<text x="93" y="135.8">~CTS</text>
<text x="111.4" y="135.8">DB2</text>
<text x="111.4" y="133">DB3</text>
<text x="121.1" y="137.4">19</text>
<text x="121.1" y="134.6">20</text>
<text x="188.5" y="133">G2B</text>
<text x="200.1" y="133">Y7</text>
<text x="264.9" y="134.6">37</text>
<text x="264.9" y="137.4">38</text>
<text x="272.7" y="133">RX</text>
<text x="272.7" y="135.8">~NMI</text>
<text x="85.3" y="143">12</text>
<text x="85.4" y="140.2">11</text>
<text x="93" y="138.6">TXD</text>
<text x="93" y="141.4">~DTR</text>
<text x="111.4" y="141.4">DB0</text>
<text x="111.4" y="138.6">DB1</text>
<text x="121.1" y="143">17</text>
<text x="121.1" y="140.2">18</text>
<text x="264.9" y="140.2">39</text>
<text x="272.7" y="138.6">SPARE2</text>
<text x="272.7" y="141.4">SPARE3</text>
<text x="85.3" y="145.8">13</text>
<text x="85.3" y="148.6">14</text>
<text x="93" y="144.2">RXD</text>
<text x="93" y="147.1">RS0</text>
<text x="93" y="149.9">RS1</text>
<text x="109.5" y="147.1">~DCD</text>
<text x="109.6" y="144.3">~DSR</text>
<text x="111" y="149.9">VCC</text>
<text x="121.1" y="148.6">15</text>
<text x="121.1" y="145.8">16</text>
</g>
<g font-size="1.9" fill="#808080">
<text x="232.9" y="42.4" transform="rotate(-90 232.9 42.4)">VCC</text>
<text x="232.9" y="51.6" transform="rotate(-90 232.9 51.6)">GND</text>
</g>
<g font-size="1.6" fill="#808080">
<text x="224.1" y="42.4" transform="rotate(-90 224.1 42.4)">VCC</text>
<text x="224.1" y="50.8" transform="rotate(-90 224.1 50.8)">GND</text>
</g>
</svg>
